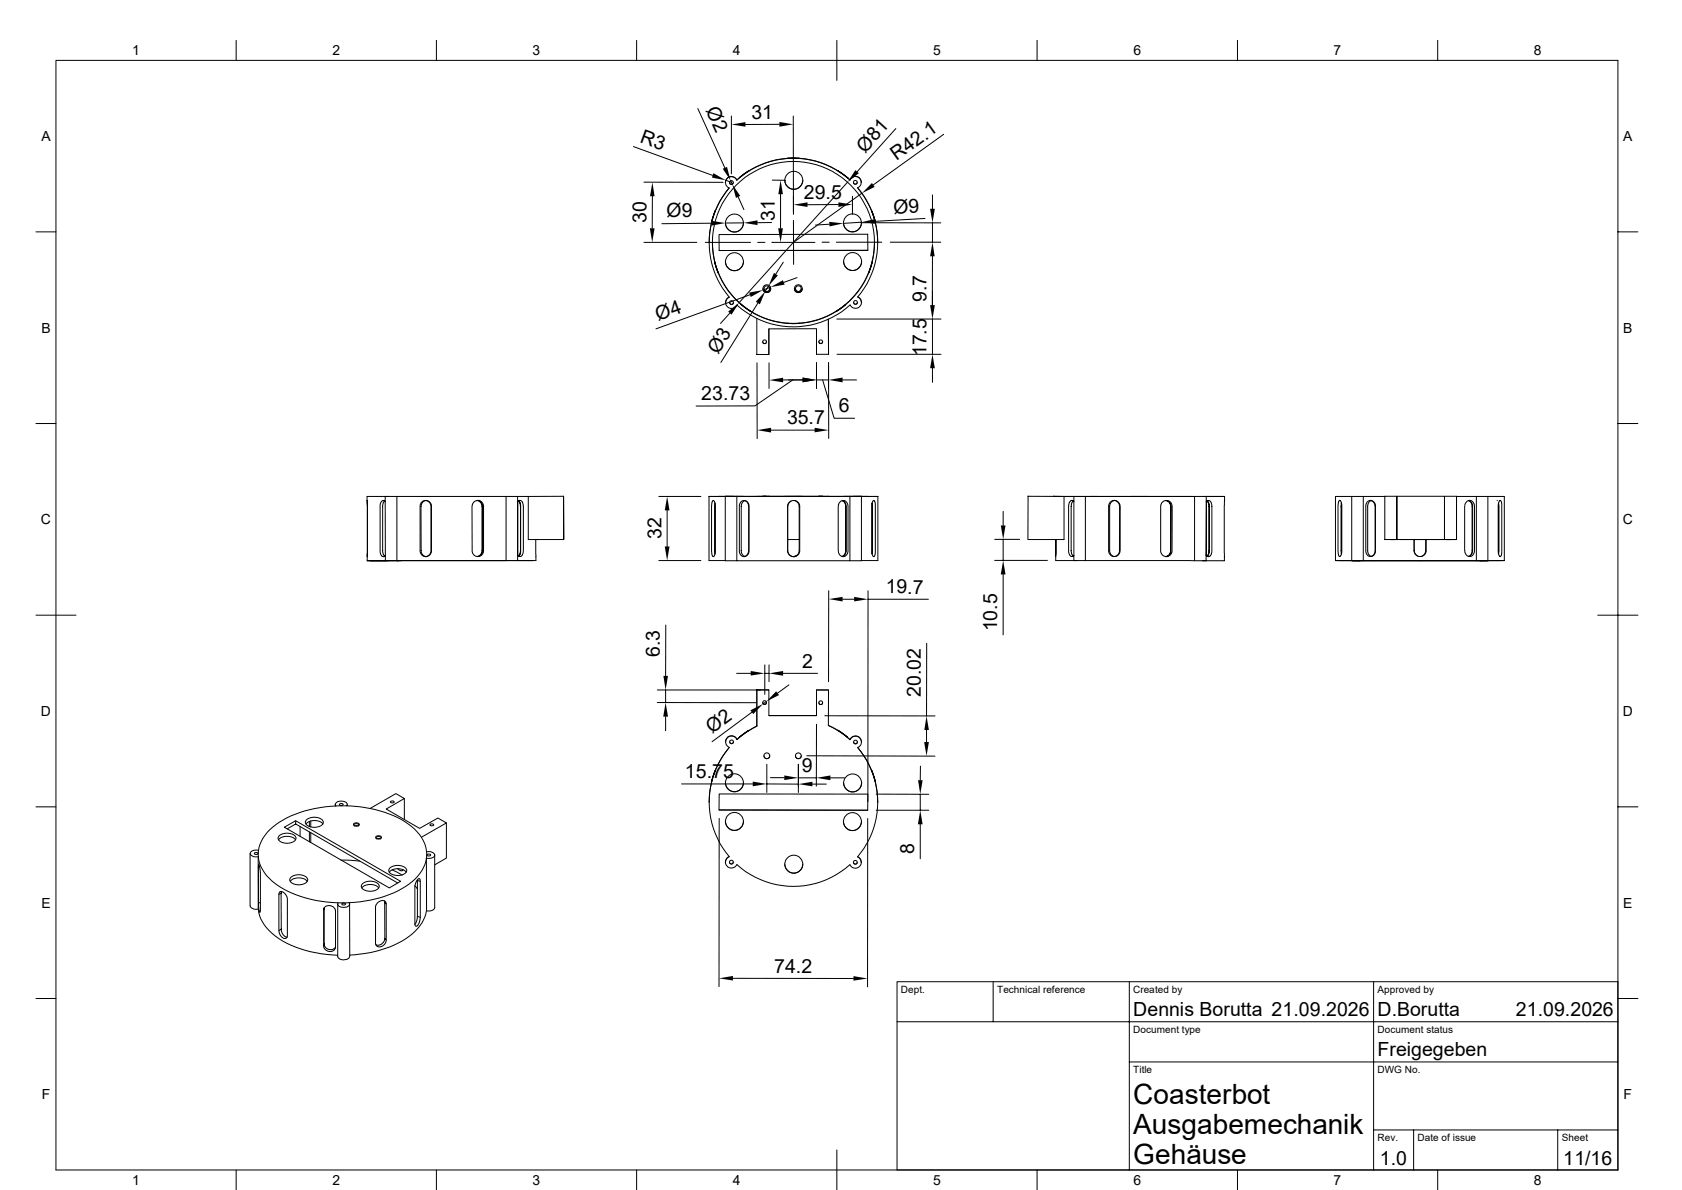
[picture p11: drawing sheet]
<svg xmlns="http://www.w3.org/2000/svg" width="420mm" height="297mm" viewBox="0 0 420 297" stroke-linecap="round" stroke-linejoin="round" font-family="sans-serif">
<g fill="none" stroke="#000" stroke-width=".25">
<path d="M14 15.1h390v276.9h-390zM59 10.1v5M109 10.1v5M159 10.1v5M209 10.1v10M259 10.1v5M309 10.1v5M359 10.1v5M158.2 36.6l19.7 7.2M174.2 27.1l6.8 14.8M182.6 29v14.4M194.6 31l-8.5 .1"/>
<path d="M196.7 39.5h3zM196.7 39.5h.1M198.1 29v23.9M223.7 32.1l-9.7 10.7M235.6 33.5l-17.5 12.6M9 57.9h5M160.8 45.5h19.8M162.9 49v8M177.7 55.7l-12.4 .1M178.6 52.5l-.9 2.9zM179.5 58.5h37.2v4h-37.1zM181.1 45.5v.1"/>
<path d="M181.2 45l1.4 .5M182 46.9a21 21 0 0 0-4.9 13.6M182.1 46.9a21 21 0 0 0 0 27.3M182.2 45.6a.47 .47 0 0 0 .4 .4 .47 .47 0 0 0 .5-.4M182.4 45l.4 1M184 44.9h.1M184 44.9a1.49 1.49 0 0 0-1.7-.8 1.49 1.49 0 0 0-1.2 1.5M184 44.9a1.48 1.48 0 0 0-2.4-.4 1.48 1.48 0 0 0 .5 2.4M184.3 49.1l1.5 3.2M184.6 44.3l2.4-1.7zM185.7 55.6l-4.6 .1a2.24 2.24 0 0 0 2.3 2.2 2.24 2.24 0 0 0 2.2-2.2M192.7 55.5l-3.6 .1"/>
<path d="M192.8 45h3.3M194.9 48.5v8.5M196 45a2.24 2.24 0 0 0 2.2 2.2 2.24 2.24 0 0 0 2.2-2.2M198.1 55l.1 11M198.1 49v4.5M207.1 56l-3.5 .2M209.3 42.7l2.5 1.8zM209.3 51.1h-7.7M210.6 55.6a2.24 2.24 0 0 0 2.3 2.3 2.24 2.24 0 0 0 2.2-2.3M211.7 45.4l-27.1 30.1M212.2 44.9a1.48 1.48 0 0 1 1.7-.8 1.48 1.48 0 0 1 1.2 1.4M212.2 44.9a21 21 0 0 0-28.2 .1"/>
<path d="M212.2 44.8v.1a21 21 0 0 0-28.2 0M212.2 44.9a1.48 1.48 0 0 1 2.4-.4 1.48 1.48 0 0 1-.4 2.4M212.9 49v4.5M213.1 45.5a.47 .47 0 0 0 .5 .5 .47 .47 0 0 0 .4-.5M214.2 46.9a21.3 21.3 0 0 1 5 13.6M214.2 46.9a21 21 0 0 1 0 27.2M214.9 55.6h20M215.1 45.5h.1M215.1 55.5l-4.5 .3M215.2 48.2l-17.1 12.3M217.7 52.7l.9 2.8zM231 54.5l-12.4 .7"/>
<path d="M232.8 48.6v3.5M232.8 55.6v4.9M404 57.9h5M160.8 60.5h13.2M176.1 60.5h11.3M177 60.5h.1M177.9 60.5a20.2 20.2 0 0 0 20.1 20.2M178.4 65.2l.9 2.9zM179.3 68.1h.1M181.1 75.5h.1M181.1 65.3a2.24 2.24 0 0 0 2.3 2.3 2.24 2.24 0 0 0 2.2-2.3M182.1 74.2l-.7 .5-.2 .8"/>
<path d="M182.1 74.2a1.48 1.48 0 0 0-.5 2.4 1.48 1.48 0 0 0 2.4-.5M182.2 75.5a.47 .47 0 0 0 .5 .5 .47 .47 0 0 0 .4-.5M182.2 78.1l-2.3 2.6M185 75.9l2.4 1.8zM187.2 73.6l-23.4 8.5M187.4 77.6v.1M189 79.5v9l3-.1M189.2 60.5h1.8M189.2 75.6l-9.2 14.9M190.5 72.1a.97 .97 0 0 0 1 .9 .97 .97 0 0 0 .9-.9M190.8 72.1a.72 .72 0 0 0 .7 .7 .72 .72 0 0 0 .7-.7M191.9 71.4l-.8 1.3"/>
<path d="M192.4 71.7l-1.9 .7M192.8 60.5h10.7M195.6 65.4l-1.9 3M198.4 72.1a.97 .97 0 0 0 .9 .9 .97 .97 0 0 0 1-.9M198.6 72.1a.72 .72 0 0 0 .7 .7 .72 .72 0 0 0 .8-.7M199 69.3l-3.3 1.2M205.3 60.5h1.8M206.8 79.7l.1 8.7h-3v-6.4l-11.9 .1v6.4M208.7 77.7l2.5-1.7zM208.8 60.5h11.4M209 79.6h26M210.7 65.3a2.24 2.24 0 0 0 2.2 2.2 2.24 2.24 0 0 0 2.2-2.2"/>
<path d="M213.1 75.5a.47 .47 0 0 0 .5 .4 .47 .47 0 0 0 .5-.4M214.2 74.1a1.48 1.48 0 0 1 .5 2.4 1.48 1.48 0 0 1-2.4-.4 21 21 0 0 1-28.3 .1M214.2 74.1l.5 .3 .4 1M216.7 62.5h-37.1M217.8 65.4l-1 2.8zM217.8 65.4h.1M218.4 60.5a20.3 20.3 0 0 1-20.4 20.2M222.3 60.5h12.6M232.8 64v12.6M232.8 72.6v3.6M232.8 79.6v8.8M189 90.6l.1 18.9"/>
<path d="M190.5 85.3a.47 .47 0 0 0 .4 .5 .47 .47 0 0 0 .5-.5M192 82.1v6.3M192 90.6v6.3M198 94.8l-9.5 6.5h-14.7M199.6 80.7h-1.6M199.6 80.6v.1M199.6 80.7h-3h1.4M200.4 94.8h-4.9M203.9 94.8h3zM203.9 90.5v6.4M204.5 85.3a.47 .47 0 0 0 .4 .4 .47 .47 0 0 0 .5-.4M205.4 94.8l2.9 9.6h5.1"/>
<path d="M206.9 96.9v-6.4v18.9M209 88.4h26M210.4 94.8h3.5M232.8 91.9v3.5M9 105.7h5M192.5 107.4h10.9M404 105.7h5M91.7 124.9v14zM91.7 138.9v1.1M96 125.1l.2 .1M96.1 125l-.6 1.1v11.7l.6 1M96.2 125.1l-.3-.2-.6 .2-.4 .9v11.8l.5 1.1h.5l.3-.2"/>
<path d="M96.2 140h-4.5h5.4M96.2 138.6l-.2 .2M96.2 140h2.9M97.1 123.9h-5.4v1M99.1 123.9h-2.9v16.1M99.1 123.9h27.3M99.1 123.9v16.1l27.3-.1v-16M105.2 125.4l.7-.4h.8l.7 .5 .3 .7v11.5l-.3 .8-.9 .4-1-.3-.6-.8v-11.7zM106.3 124.9l1 .6 .3 .7v11.5l-.5 .9-.7 .3M106.4 124.9l-.8 .4-.5 1.1 .1 11.3 .5 .9 .7 .3M118.4 125.3l.6-.4 .8 .1 .7 .5 .2 .7v11.5l-.4 .9-1 .3-.9-.3-.5-.8v-11.4zM119.1 124.9l.7 .3 .6 1v11.5l-.4 .7-.9 .5"/>
<path d="M119.2 124.9l.8 .4 .5 .9v11.5l-.5 .9-.8 .3M119.8 124.9h.1M126.4 123.9h2.8M126.4 139.9l-27.3 .1M129.2 125.3l.4-.4 .5 .1 .4 .5 .2 .8v11.3l-.2 .7-.3 .5-.5 .1-.5-.3M129.2 139.9l-30.1 .1M129.2 139.9h3.8l-40.5 .1h3.7M129.2 123.9v16M129.3 125.2v13.4M129.5 138.8l.3-.5 .2-.7v-11.2l-.5-1.4 .5 1v11.9l-.5 .9M133.8 134.7v5.2h-4.6M134.3 134.6v.1"/>
<path d="M140.7 123.9l.1 10.8h-8.9v-10.8M140.7 123.9l.1 10.8M140.7 123.9v10.8zM140.7 123.9h-11.5M164.5 123.9h10.5M164.5 139.9h10.5M166.6 127.4v9M177 123.9v16h4.1M178 125h.3l.3 .9v12l-.2 .7a.31 .31 0 0 1-.4 .3 .31 .31 0 0 1-.2-.4l-.1-12.3zM178.5 125.6v12.6M178.5 125.5v12.8M179.5 123.9h37.2z"/>
<path d="M179.6 123.9h.1M181.1 123.9v16.1h2.9M181.1 123.9h4.5zM181.1 123.9h.1M182.1 123.9h1zM182.2 123.9h1zM184 123.9h28.2M184 123.9h-7h35.3M184 123.9v16.1M185 125.3l.6-.4 .8 .2 .5 .5 .1 .5v11.7l-.3 .6-.8 .5-.8-.2-.5-.9v-11.7zM186 124.9l-.6 .5-.3 .7v11.6l.3 .8 .6 .4M186 125l.6 .4 .3 1v11l-.3 1-.7 .5"/>
<path d="M190.4 123.9h1zM190.7 123.9h1.5zM192 123.8v.1M196 123.9h4.4zM196.7 134.7h2.9M197.2 125.3l.8-.4 .6 .1 .7 .4 .4 .8v11.5l-.4 .8-.9 .4-1.1-.2-.6-1.1v-11.4zM197.6 125.1l-.7 .5-.2 .7v11.3l.2 .6 .5 .5 .6 .2 .8-.1M198.4 124.9l.7 .4 .5 .9v11.4l-.5 1-.5 .2-.8 .1 .9-.1M198.6 123.9h1.5zM204.4 123.9h1zM206.9 123.9h.1M209.8 125.2l.6-.3 .8 .2 .3 .4 .3 .7v11.4l-.3 .8-.8 .5h-.6l-.5-.4-.3-1.1v-11l.1-.6z"/>
<path d="M210.3 125l.6 .3 .3 .8v11.6l-.3 .7-.7 .5M210.3 124.9l.7 .6 .3 .8v11.2l-.3 .9-.7 .5M210.6 123.9h4.5zM212.2 123.9h2.9h-.9M212.2 123.9v16.1h-28.2M212.3 123.9h2.8h-.9M213.1 123.9h1zM214.2 123.9h5zM215.1 123.9v16.1h-2.9M217.7 125.6v12.6M217.8 125.6v12.7M218 125a.34 .34 0 0 1 .4 .1 .34 .34 0 0 1 .1 .3v13.1a.33 .33 0 0 1-.3 .4 .33 .33 0 0 1-.4-.4l-.1-.6v-11.9z"/>
<path d="M219.2 123.9v16h-4.1M248.4 134.6h6.2M248.4 139.9h13.1M250.5 127.6v3.5M250.5 134.6v5.3M256.7 123.9v10.8h9v-10.8M256.7 123.8v.1M256.7 123.9h9M263.1 123.8v.1M263.6 138.9v1h5.4M263.7 134.7l-.1 4.2zM265.7 123.9h2.4"/>
<path d="M268.1 125.1l-.3-.2-.5 .2-.5 1.1v11.6l.2 .5 .4 .6h.4l.3-.2M268.1 123.9h2.9M268.1 123.9v16h2.9M268.1 138.6l-.1 .2M268.1 125.2a.34 .34 0 0 0-.3 0 .34 .34 0 0 0-.2 .3l-.1 .8v11.3l.1 .7 .4 .5M271 123.9v16M271 123.9h27.3M272.4 123.9h1.5M277.3 125.3l.9-.4 .6 .1 .6 .5 .3 .8v11.1l-.5 1.1-1 .4-.9-.3-.5-.9v-11.5zM278.3 124.9l.9 .5 .4 1-.1 11.3-.5 .9-.7 .3M278.3 124.9l-.8 .4-.4 .9v11.5l.5 .9 .7 .3M282.7 123.9h4z"/>
<path d="M282.7 123.9h-19.6M286.7 123.9h11.2M290.2 125.4l.6-.4h1l.6 .5 .3 .9v11.4l-.7 .9a1.43 1.43 0 0 1-2.2-1.3v-11.2zM291.1 124.9l.9 .5 .3 1v11.3l-.6 1-.7 .2M291.1 124.9l.6 .2 .4 .4 .3 .8v11.5l-.6 .8-.7 .3M298.3 123.9v16.1l-27.3-.1M298.3 123.9h2.9M300.4 123.9h5.3h-4.5M301.2 125.3l.4-.4 .4 .1 .4 .4 .2 .7v11.7l-.3 .8-.3 .3h-.4l-.4-.3M301.2 123.9v16.1h-2.9M301.4 125.1l.5 1v11.6l-.5 1.1M301.5 125l.5 1.1v11.5l-.2 .7-.3 .5"/>
<path d="M305.8 123.9l-.1 16.1h-5.4M334.3 139.9h40.5zM334.3 125a.45 .45 0 0 1 .6 .1 .45 .45 0 0 1 0 .5l.1 12.3-.2 .7a.32 .32 0 0 1-.4 .3 .32 .32 0 0 1-.2-.5l-.1-12.2zM334.9 125.5v12.8M334.9 125.6v12.6M337.5 123.9v16M337.5 123.9h2.9M337.5 123.9h-4v16M337.6 139.9v.1M338.5 139.9h1.1zM338.6 140h1zM340.4 139.9h-6.9h42.1h-7"/>
<path d="M340.4 123.9h5.4M340.4 123.9v16h28.2v-16M341.3 125.3l.8-.4 .5 .1 .6 .5 .3 .6v11.6l-.4 .8-.7 .4-.9-.2-.5-1v-11.6zM342.4 124.9h.1M342.4 124.9l-.6 .4-.3 .8v11.6l.3 .8a.81 .81 0 0 0 1 .2 .81 .81 0 0 0 .5-.8l.1-11.5-.4-1-.7-.4M345.8 134.7h7.3M347.2 134.7h1zM353.1 134.7h3M353.1 134.7v3.1l.5 .7 .4 .3M353.1 134.7l.1 3.2 .3 .5 .8 .5 1-.1 .7-.8 .1-3.3M356 134.7l-.1 3.1-.4 .7-.7 .4M356.1 134.7h7.6"/>
<path d="M360.7 123.9v10.8h3M360.7 134.6v.1M361.2 134.7h1zM363.7 123.9v10.8M366.2 125.3l.6-.4 .6 .1 .6 .5 .2 .7v11.4l-.3 .7-.7 .6h-.6l-.4-.3-.4-.6-.1-.6v-11l.2-.8zM366.7 124.9l.7 .5 .3 .9v11.2l-.2 .8-.8 .6 .6-.4 .3-.8v-11.5l-.3-.8-.7-.4M368.6 123.9h2.9M368.6 123.9h-22.8v10.8h3v-10.8v10.8h11.9M369.5 139.9h1zM369.5 140h1zM371.5 123.9l.1 16.1M371.5 123.9h4.1v16"/>
<path d="M373.8 124.9h.1M374.1 125.6v12.6M374.2 125.6v12.7M374.4 125l.2-.1 .2 .1 .2 .7-.1 12.9a.33 .33 0 0 1-.5 .3 .33 .33 0 0 1-.2-.5l-.1-12.5zM9 153.5h10M166.2 156v12.7M206.9 147.4v22.7M210.4 149.6h2.9M216.7 147.4v52.7M216.7 149.6h15.1M250.5 143.4v15.1M398.9 153.5h10.1"/>
<path d="M164.1 172.2h25.8M164.1 175.3l24.7 .1M166.2 172.2v3.1M166.2 178.9v3.5M183.9 168.1h3.6M187.7 177.8l-9.9 7.3M189 172.2v9M189 172.2h3M190.5 175.3a.47 .47 0 0 0 .4 .5 .47 .47 0 0 0 .5-.5M191 165.9v7.4M191 168.1h1M191.3 175.1l-.8 .6"/>
<path d="M192 165.9v4.2M195.5 168.1h8.6M197 170.9l-2.9 2.1M204.5 175.4a.47 .47 0 0 0 .4 .5 .47 .47 0 0 0 .5-.5M206 178.6l27.5 .1M206.9 172.2h-3v6.4h-11.9M231.4 160.6v18.1M97.6 200h.7a.38 .38 0 0 1-.3 .4 .38 .38 0 0 1-.4-.4zM101 199.3v5.3M170.2 195.7h17.8M178.6 192.3l-.9 2.9zM179.6 198.2h37.1v4h-37.2z"/>
<path d="M181.1 185.1v.1M181.1 195.4a2.24 2.24 0 0 0 2.3 2.2 2.24 2.24 0 0 0 2.2-2.2M182.2 185.1a.47 .47 0 0 0 .5 .5 .47 .47 0 0 0 .4-.5M184 184.5a1.48 1.48 0 0 0-1.6-.8 1.48 1.48 0 0 0-1.2 1.4M184.5 184.1l2.4-1.8zM189 181.2l-2.6 1.5-2.4 1.9a1.48 1.48 0 0 0-2.4-.5 1.48 1.48 0 0 0 .5 2.4M189 181.1v.1M189 181.2v-9h3v6.4h11.9v-6.4h3l-.1 8.9 2.9 1.5 2.6 2M190.8 188.6a.72 .72 0 0 0 .7 .8 .72 .72 0 0 0 .7-.8M191.5 190.8v7M191.5 195.7h7.8M192.4 194.1h3.4"/>
<path d="M198.6 188.6a.72 .72 0 0 0 .7 .8 .72 .72 0 0 0 .8-.8M199.3 190.8v7M199.3 194.1h4.5M201.5 188.6l32 .1M202.9 195.7h3.4M203.9 180.8l-.1 15.4M207.3 194.1h3.6M209.2 182.2l2.4 1.8zM210.7 195.4a2.24 2.24 0 0 0 2.2 2.3 2.24 2.24 0 0 0 2.2-2.3M212.3 184.6a1.51 1.51 0 0 1 1.7-.9 1.51 1.51 0 0 1 1.1 1.5M212.3 184.6a1.48 1.48 0 0 1 2.4-.4 1.48 1.48 0 0 1-.5 2.4M213.1 185.2a.47 .47 0 0 0 .5 .4 .47 .47 0 0 0 .5-.4"/>
<path d="M214.2 186.6a21 21 0 0 1 0 27.2M214.2 186.6a21 21 0 0 1 5 13.6M217.6 192.2l1 2.9zM218.8 198.2h13.1M229.8 198.2v4M229.8 191.2v3.5M231.4 182.2v3M9 201.4h5M62.4 213v13.1M63.6 212.9h.7a.38 .38 0 0 1-.3 .4 .38 .38 0 0 1-.4-.4zM64.5 212.2a1.6 1.6 0 0 0-2 .8 1.62 1.62 0 0 0 2 .8v13.1a1.62 1.62 0 0 1-2-.8M64.6 212.2a10.9 10.9 0 0 1 6.1-7.5 33.1 33.1 0 0 1 29.5-.1 12.1 12.1 0 0 1 6.1 6.8 8 8 0 0 1-2.6 8 26.8 26.8 0 0 1-17.9 5.9h-1.4"/>
<path d="M64.6 212.2a8.3 8.3 0 0 0 3.3 7.7 27.4 27.4 0 0 0 16.5 5.4M64.6 215.7l.4 2v9.6a.2 .2 0 0 1 0 .3 .2 .2 0 0 1-.2 0l-.2-1.2zM64.8 216.3l-.3 .1M69.6 209.6a2.96 2.96 0 0 1 4.2 0M69.7 208.6a3.1 3.1 0 0 1 4.1 .2 1.15 1.15 0 0 1-1.2 1.6 2.72 2.72 0 0 1-3.2-1.1zM71 206.5l2.8-1.6 26.2 15.1-2.8 1.6zM72.6 218.9a3.1 3.1 0 0 1 4.1 .3 1.15 1.15 0 0 1-1.2 1.5 2.72 2.72 0 0 1-3.2-1zM73.8 204.9v.8l25.5 14.7M73.8 205.7l-2.1 1.2M74.9 206.3v2.4M76.4 205.7a2.96 2.96 0 0 1 4.2 0M76.5 204.6a3.1 3.1 0 0 1 4.1 .3 1.15 1.15 0 0 1-1.2 1.5 2.72 2.72 0 0 1-3.2-1z"/>
<path d="M77.3 205v1.3M77.3 207.6v2.5M77.6 204.9v1.5M77.6 207.9v2.4M83.7 200.8v.3M84.8 200.6h.8a.38 .38 0 0 1-.4 .4 .38 .38 0 0 1-.4-.4zM85.1 214.7l4.7 .2M86.6 201.1l.1-.2a1.68 1.68 0 0 0-2.7-.6 .53 .53 0 0 0-.1 .8M86.7 200.8v.3M88.3 205.9a.93 .93 0 0 1 1.4 0M88.3 205.6a.84 .84 0 0 1 1.4 .3 .83 .83 0 0 1-1.4-.2zM88.5 206.2h1"/>
<path d="M92.5 201.8l6.3-3.7 2.2 1.2-4.6 2.6 8.4 4.9 4.5-2.6 2.2 1.2-6.3 3.6M93.8 209.1a.93 .93 0 0 1 1.4 0M93.9 208.8a.84 .84 0 0 1 1.3 .3 .83 .83 0 0 1-1.4-.2zM94 209.4h1M97.2 217.7a2.96 2.96 0 0 1 4.2 0M97.4 216.6a3.1 3.1 0 0 1 4 .3 1.15 1.15 0 0 1-1.2 1.5 2.72 2.72 0 0 1-3.1-1zM97.9 217.1l2.5 1.3M99.3 216.8l.8 .5 .6-.2M104.2 219.6v.2M104.2 219.8l.7 .2M104.2 219.8v8.9M104.4 219.4a.43 .43 0 0 1 .5 .1 .43 .43 0 0 1 0 .5v9.1l-.2 1.2-.4 .7a.43 .43 0 0 1-.6 .1 .43 .43 0 0 1-.1-.6v-9.4l.4-1.1z"/>
<path d="M106.6 212.6a1.41 1.41 0 0 1 1.9 1l-.6 .5-1.4 .1v13.1M106.7 213.2h.7a.38 .38 0 0 1-.3 .5 .38 .38 0 0 1-.4-.5zM107.4 205.7h.8a.38 .38 0 0 1-.4 .4 .38 .38 0 0 1-.4-.4zM108.5 213.4v13.1a1.62 1.62 0 0 1-2 .8 11.7 11.7 0 0 1-7.1 8.1 29.9 29.9 0 0 1-12.1 3M111.5 205.4v8.8l-3 1.7M177 200.2h.1M177.1 200.2a21.3 21.3 0 0 1 5-13.6 21 21 0 0 0 0 27.2 1.49 1.49 0 0 0-.5 2.4 1.49 1.49 0 0 0 2.4-.4 21.1 21.1 0 0 0 28.2 0 1.48 1.48 0 0 0 2.4 .5 1.48 1.48 0 0 0-.4-2.4l.6 .5 .3 .8M179.5 202.1l37.2 .1M179.6 204.3l-.1 42M181.1 215.1v.1M181.1 205a2.24 2.24 0 0 0 2.3 2.3 2.24 2.24 0 0 0 2.2-2.3M182 213.8l-.6 .6-.3 .8"/>
<path d="M182.2 215.2a.47 .47 0 0 0 .4 .4 .47 .47 0 0 0 .5-.4M196 215.7a2.24 2.24 0 0 0 2.2 2.2 2.24 2.24 0 0 0 2.2-2.2M210.6 205.1a2.24 2.24 0 0 0 2.3 2.2 2.24 2.24 0 0 0 2.2-2.2M213.1 215.2a.47 .47 0 0 0 .5 .5 .47 .47 0 0 0 .4-.5M215.1 215.2h.1M216.7 204.3l-.1 42M218.8 202.2h13.1M229.8 205.7v8.6M404 201.4h5M64.5 226.9a10.2 10.2 0 0 0 5.1 7.4 29.1 29.1 0 0 0 14.7 4.1M65 225.3h-.4M69.8 222.7l.3-.2 .6 .2 .7 .7 .4 .8v9.6l-.5 .4h-.4l-.5-.3-.5-.6-.3-.9v-9.3z"/>
<path d="M70.2 222.9l-.6 .4M70.2 222.9v9M70.2 231.9l.5 1.4 1 .6M70.2 231.9l-.6 .3M70.3 222.5l-.1 .4M72.5 220a2.96 2.96 0 0 1 4.2 0M80.9 235.6l.3 .8 1.1 .6 .9-.1 .6-.5M80.9 226.6v9M80.9 226.7l-.1 .4M80.9 235.6l-.1 .5M81 226.5l.7-.4h.8l.8 .3 .5 .8v9.3l-.3 .6-.9 .4-1.1-.3-.5-.5-.2-.4v-9.4zM84.3 225.6v13.1a1.74 1.74 0 0 0 2.9 .2l.1-.2"/>
<path d="M85.4 225.5h.8a.38 .38 0 0 1-.4 .4 .38 .38 0 0 1-.4-.4zM87.2 225.3a1 1 0 0 1-.3 1 1 1 0 0 1-1.1 .2l-1.2-.4-.3-.3 .1-.5M87.3 225.6v13.1M90.3 221.7a2.96 2.96 0 0 1 4.3 0M90.5 220.6a3.1 3.1 0 0 1 4.1 .2 1.15 1.15 0 0 1-1.2 1.5 2.72 2.72 0 0 1-3.2-1zM94.4 225.3l.6-.4 .6-.2 .6 .3 .2 .4v9.4l-.6 1.1-.9 .4-.8-.1-.3-.6v-9.4zM96 224.9l.1 .3M96.1 225.2l.3 .4M96.1 225.2v9M96.1 234.2l-.3 .9-.5 .5-.7 .3-.7-.1M96.1 234.2l.3 .4M103.6 221.1l.6 .7"/>
<path d="M104.2 228.7l-.1 1-.5 1M104.2 228.7l.7 .2M9 249.2h5M183 244.2h30.1M224 255h180M248 245v10M282 245v47M343 245v47M404 245h-180v47M404 249.2h5M282 265h122M59 292v5"/>
<path d="M109 292v5M159 292v5M209 287v10M259 292v5M309 292v5M343 282h61M353 282v10M359 292v5M389 282v10"/>
<circle cx="182.6" cy="45.6" r=".47"/>
<circle cx="183.4" cy="55.7" r="2.25"/>
<circle cx="198.2" cy="45" r="2.25"/>
<circle cx="212.9" cy="55.6" r="2.25"/>
<circle cx="213.6" cy="45.5" r=".47"/>
<circle cx="182.7" cy="75.5" r=".47"/>
<circle cx="183.4" cy="65.3" r="2.25"/>
<circle cx="191.5" cy="72.1" r=".98"/>
<circle cx="191.5" cy="72" r=".73"/>
<circle cx="198.1" cy="60.5" r="20.2"/>
<circle cx="199.4" cy="72.1" r=".98"/>
<circle cx="199.4" cy="72" r=".73"/>
<circle cx="212.9" cy="65.3" r="2.25"/>
<circle cx="213.6" cy="75.5" r=".47"/>
<circle cx="190.9" cy="85.3" r=".47"/>
<circle cx="204.9" cy="85.3" r=".47"/>
<circle cx="190.9" cy="175.3" r=".47"/>
<circle cx="204.9" cy="175.4" r=".47"/>
<circle cx="182.7" cy="185.2" r=".47"/>
<circle cx="183.4" cy="195.4" r="2.25"/>
<circle cx="191.5" cy="188.6" r=".73"/>
<circle cx="199.3" cy="188.6" r=".73"/>
<circle cx="212.9" cy="195.4" r="2.25"/>
<circle cx="213.6" cy="185.2" r=".47"/>
<circle cx="182.6" cy="215.2" r=".47"/>
<circle cx="183.4" cy="205" r="2.25"/>
<circle cx="198.2" cy="215.7" r="2.25"/>
<circle cx="212.9" cy="205.1" r="2.25"/>
<circle cx="213.6" cy="215.2" r=".47"/>
</g>
<g fill="#000">
<path d="M182.6 31.1l3.5-.6v1.1zM194.6 30.4l3.5 .6-3.5 .6zM162.3 57h1.1l-.5 3.5zM162.9 45.5l.5 3.5h-1.1zM177.7 55.1l3.4 .6-3.4 .6zM178.1 43.2l3.1 1.8-3.4-.7zM180.5 42.1l1-.4 .9 3.3zM182.8 46l2 2.9-1 .5zM185.7 55.6l3.4-.6v1.2zM194.3 57h1.2l-.6 3.5zM194.9 45l.6 3.5h-1.1zM198.1 51.1l3.5-.6v1.1z"/>
<path d="M207.1 55.4l3.5 .4-3.5 .7zM209.3 50.5l3.6 .6-3.6 .5zM213.6 42.5l.9 .7-2.8 2.2zM217.7 45.7l.7 1-3.2 1.5zM215.1 55.5l3.5-.8v1.1zM232.2 52.1h1.2l-.6 3.5zM181.8 77.8l2.8-2.3-1.9 3zM187.1 73l3.4-.6-3 1.7zM191.1 72.7l-1.4 3.2-1-.6zM193.3 68.1l.9 .6-2.3 2.7zM192.4 71.7l3.1-1.8 .4 1.1zM232.8 60.5l.6 3.5h-1.2z"/>
<path d="M232.2 76.2h1.2l-.6 3.4zM192 94.9l3.5-.6v1.1zM200.4 94.2l3.5 .6-3.5 .6zM206.9 94.8l3.5-.6v1.2zM232.8 88.4l.6 3.5h-1.2zM189.1 107.4l3.4-.6v1.2zM203.4 106.8l3.5 .6-3.5 .5zM166.6 123.9l.6 3.5h-1.2zM166 136.4h1.2l-.6 3.5zM249.9 131.1h1.2l-.6 3.5zM206.9 149.5l3.5-.5v1.1zM213.3 149l3.4 .6-3.4 .5z"/>
<path d="M250.5 139.9l.6 3.5h-1.2zM166.2 175.3l.6 3.6h-1.2zM165.7 168.7h1.1l-.6 3.5zM187.4 177.3l3.1-1.6-2.4 2.5zM187.5 167.5l3.5 .6-3.5 .5zM193.8 172.6l.7 .9-3.2 1.6zM192 168.1l3.5-.6v1.2zM188 195.1l3.5 .6-3.5 .6zM195.8 193.5l3.5 .6-3.5 .6zM199.3 195.7l3.6-.6v1.2zM203.8 194.1l3.5-.6v1.2zM229.2 194.7h1.2l-.6 3.5z"/>
<path d="M230.8 185.2h1.1l-.5 3.5zM231.4 178.7l.5 3.5h-1.1zM229.8 202.2l.6 3.5h-1.2zM179.5 244.2l3.5-.6v1.1zM213.1 243.6l3.5 .6-3.5 .6z"/>
</g>
<g font-size="7">
<text x="283" y="275.5">Coasterbot</text>
<text x="283" y="283">Ausgabemechanik</text>
<text x="283" y="290.5">Gehäuse</text>
</g>
<g font-size="4.9">
<text x="176.2" y="27.6" transform="rotate(66 176.2 27.6)">Ø2</text>
<text x="187.6" y="29.6">31</text>
<text x="159.6" y="35.5" transform="rotate(20 159.6 35.5)">R3</text>
<text x="216" y="38.3" transform="rotate(-48 216 38.3)">Ø81</text>
<text x="223.8" y="40.3" transform="rotate(-36 223.8 40.3)">R42.1</text>
<text x="200.7" y="49.6">29.5</text>
<text x="223.2" y="53.4" transform="rotate(-3 223.2 53.4)">Ø9</text>
<text x="161.4" y="55.7" transform="rotate(-90 161.4 55.7)">30</text>
<text x="166.5" y="54.3" transform="rotate(-1 166.5 54.3)">Ø9</text>
<text x="193.5" y="55.1" transform="rotate(-90 193.5 55.1)">31</text>
<text x="231.4" y="75.4" transform="rotate(-90 231.4 75.4)">9.7</text>
<text x="164.4" y="80.2" transform="rotate(-20 164.4 80.2)">Ø4</text>
<text x="179.3" y="88.6" transform="rotate(-58 179.3 88.6)">Ø3</text>
<text x="231.4" y="88.9" transform="rotate(-90 231.4 88.9)">17.5</text>
<text x="175.1" y="99.9">23.73</text>
<text x="196.5" y="105.9">35.7</text>
<text x="209.5" y="102.9">6</text>
<text x="165.1" y="134.6" transform="rotate(-90 165.1 134.6)">32</text>
<text x="221.1" y="148.1">19.7</text>
<text x="249" y="157.6" transform="rotate(-90 249 157.6)">10.5</text>
<text x="164.8" y="164" transform="rotate(-90 164.8 164)">6.3</text>
<text x="200.3" y="166.7">2</text>
<text x="229.9" y="173.9" transform="rotate(-90 229.9 173.9)">20.02</text>
<text x="177.8" y="183.2" transform="rotate(-37 177.8 183.2)">Ø2</text>
<text x="171" y="194.2">15.75</text>
<text x="200.2" y="192.7">9</text>
<text x="228.3" y="213.1" transform="rotate(-90 228.3 213.1)">8</text>
<text x="193.3" y="242.8">74.2</text>
<text x="283" y="253.5">Dennis Borutta 21.09.2026</text>
<text x="344" y="253.5">D.Borutta</text>
<text x="378.5" y="253.5">21.09.2026</text>
<text x="344" y="263.5">Freigegeben</text>
<text x="344.5" y="290.7">1.0</text>
<text x="390.4" y="290.7">11/16</text>
</g>
<g font-size="3.5">
<text x="33" y="13.8">1</text>
<text x="83" y="13.8">2</text>
<text x="133" y="13.8">3</text>
<text x="183" y="13.8">4</text>
<text x="233" y="13.8">5</text>
<text x="283" y="13.8">6</text>
<text x="333" y="13.8">7</text>
<text x="383" y="13.8">8</text>
<text x="10.3" y="35.2">A</text>
<text x="405.3" y="35.2">A</text>
<text x="10.3" y="83.1">B</text>
<text x="405.3" y="83.1">B</text>
<text x="10.2" y="130.9">C</text>
<text x="405.2" y="130.9">C</text>
<text x="10.2" y="178.7">D</text>
<text x="405.2" y="178.7">D</text>
<text x="10.3" y="226.5">E</text>
<text x="405.3" y="226.5">E</text>
<text x="10.4" y="274.4">F</text>
<text x="405.4" y="274.4">F</text>
<text x="33" y="295.8">1</text>
<text x="83" y="295.8">2</text>
<text x="133" y="295.8">3</text>
<text x="183" y="295.8">4</text>
<text x="233" y="295.7">5</text>
<text x="283" y="295.8">6</text>
<text x="333" y="295.8">7</text>
<text x="383" y="295.8">8</text>
</g>
<g font-size="2.5">
<text x="225" y="247.8">Dept.</text>
<text x="249" y="247.8">Technical reference</text>
<text x="283" y="247.8">Created by</text>
<text x="344" y="247.8">Approved by</text>
<text x="283" y="257.9">Document type</text>
<text x="344" y="257.9">Document status</text>
<text x="283" y="267.8">Title</text>
<text x="344" y="267.8">DWG No.</text>
<text x="344" y="284.8">Rev.</text>
<text x="354" y="284.8">Date of issue</text>
<text x="390" y="284.8">Sheet</text>
</g>
</svg>
